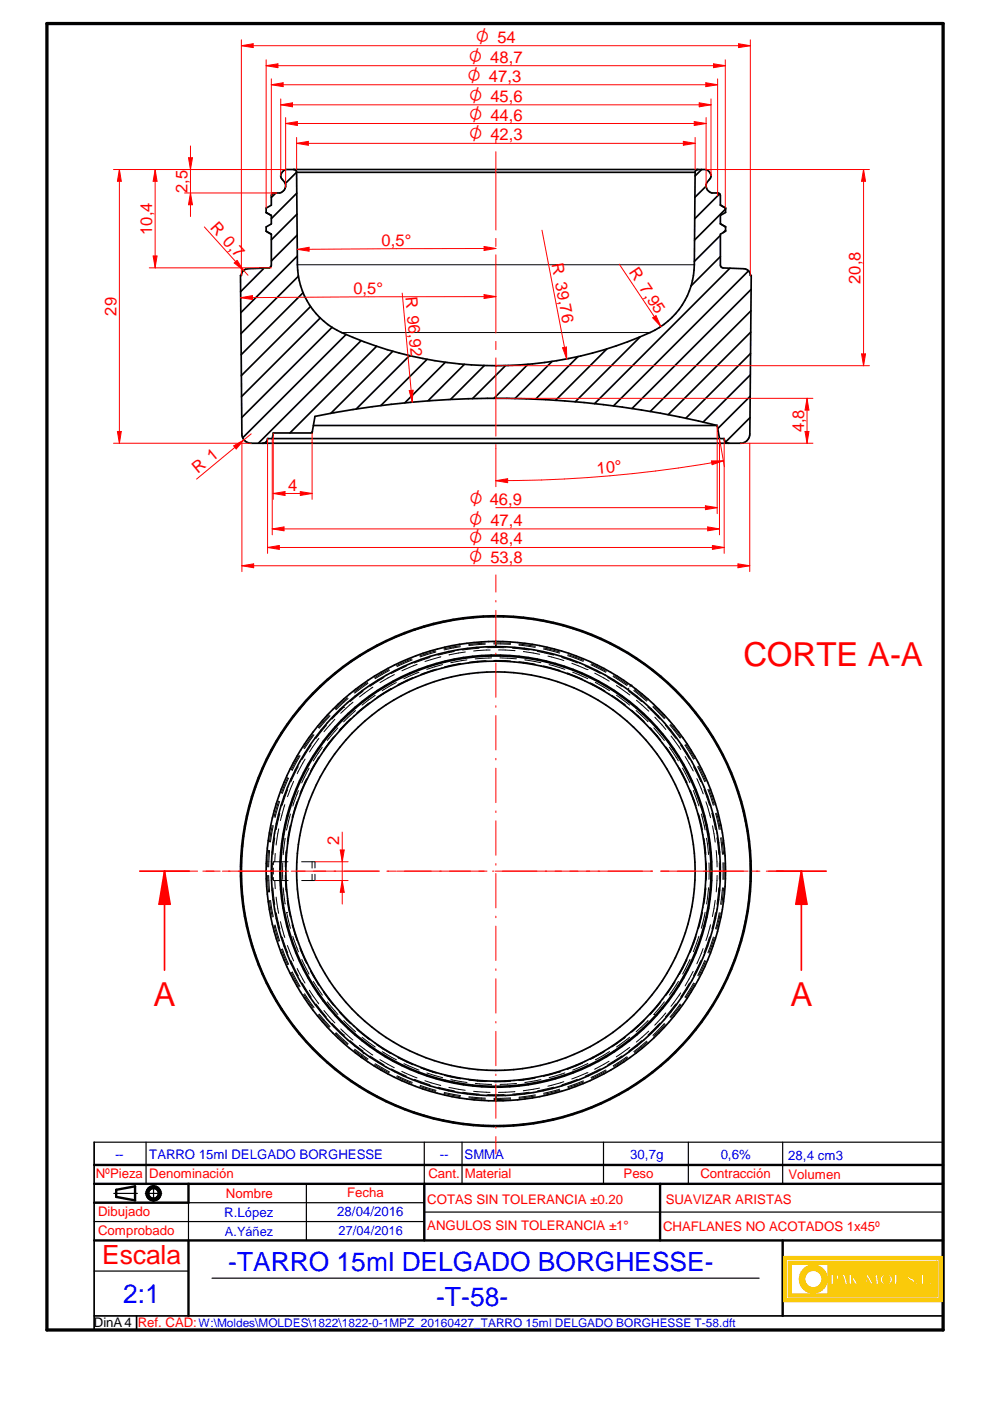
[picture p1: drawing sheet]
<svg xmlns="http://www.w3.org/2000/svg" width="210mm" height="297mm" viewBox="0 0 210 297" stroke-linecap="round" stroke-linejoin="round" font-family="sans-serif">
<path d="M9.9 5h190.1v277h-190.1z" fill="none" stroke="#000" stroke-width=".7"/>
<g fill="none" stroke="#000" stroke-width=".51">
<path d="M20 255h20M20 247h180M20 251h180M24.6 252.3v1.5M28.6 251.5v3M140 251v12M20 263h180M165.9 263v16"/>
<circle cx="32.5" cy="253" r="1.13"/>
<circle cx="32.6" cy="253" r="1.5"/>
</g>
<path d="M20 242.2v39.8h180v-39.8M20 279h180M29 279v3" fill="none" stroke="#000" stroke-width=".36"/>
<g fill="none" stroke="#000" stroke-width=".25">
<path d="M20 259h70M24.1 253h5M30.8 253h3.5M31 242.2v8.8M32.6 251.3v3.5M40 255v8M65 251v12M98 242.2v8.8M128 242.2v8.8M145.9 242.2v8.8M165.9 242.2v8.8M20 269.5h20"/>
<path d="M45 271h116"/>
</g>
<g fill="#faca0a">
<path d="M166.2 266.4v9.5h33.5v-9.5zM166.7 267h32.5v8.4h-32.5z" fill-rule="evenodd"/>
<path d="M167.2 267.5v7.4h31.5v-7.4zM194.1 272.1a.3 .3 0 0 1 .6 0 .3 .3 0 0 1-.6 0zM195.3 270.1h.6v2h.9v.3h-1.5zM197 272.1a.3 .3 0 0 1 .6 0 .3 .3 0 0 1-.6 0zM167.7 268h7.9v6.4h-7.9zM176.1 270.1h1.2a.66 .66 0 0 1 .6 .8 .66 .66 0 0 1-.8 .5h-.3v1h-.7zM178.6 270.1h.6l.6 2.3h-.6l-.2-.5h-.7l-.1 .5h-.3zM180 270.1h.6v1l.8-1h.3l-.6 .7 .9 1.6h-.7l-.6-1-.1 1h-.6zM182.1 271h.8v.3h-.8zM183.7 270.1h.4l.8 1.5 .8-1.5h.4l.3 2.3h-.7l-.1-1.4-.8 1.4h-.2l-.7-1.4-.1 1.4h-.5zM187 270.3a1.28 1.28 0 0 1 1.9 .2 1.28 1.28 0 0 1-.2 1.8 1.27 1.27 0 0 1-1.8-.2 1.27 1.27 0 0 1 .1-1.8zM189.6 270.1h.6v2h.9v.3h-1.5zM192.6 270.3a.8 .8 0 0 1 1.3 .5h-.3a.4 .4 0 0 0-.3-.5 .4 .4 0 0 0-.5 .4l.1 .1a.9 .9 0 0 1 .9 .4 .9 .9 0 0 1 0 1 .83 .83 0 0 1-.9 .2 .83 .83 0 0 1-.6-.8h.4a.41 .41 0 0 0 .2 .6 .41 .41 0 0 0 .5-.4l-.1-.1a.9 .9 0 0 1-.7-1.4z" fill-rule="evenodd"/>
</g>
<path d="M176.1 270.1h1.2a.66 .66 0 0 1 .6 .8 .66 .66 0 0 1-.8 .5h-.3v1h-.7zM178.6 270.1h.6l.6 2.3h-.6l-.2-.5h-.7l-.1 .5h-.3zM180 270.1h.6v1l.8-1h.3l-.6 .7 .9 1.6h-.7l-.6-1-.1 1h-.6zM183.7 270.1h.4l.8 1.5 .8-1.5h.4l.3 2.3h-.7l-.1-1.4-.8 1.4h-.2l-.7-1.4-.1 1.4h-.5zM187 270.3a1.28 1.28 0 0 1 1.9 .2 1.28 1.28 0 0 1-.2 1.8 1.27 1.27 0 0 1-1.8-.2 1.27 1.27 0 0 1 .1-1.8zM192.4 270.8a.77 .77 0 0 1 .7-.7 .77 .77 0 0 1 .8 .7h-.3a.4 .4 0 0 0-.3-.5 .4 .4 0 0 0-.5 .4l.3 .2" fill="none" stroke="#faca0a" stroke-width=".36"/>
<circle cx="193.2" cy="270.9" r=".18" fill="#faca0a"/>
<path d="M193.2 270.9a.78 .78 0 0 1 .7 .5 .78 .78 0 0 1-.1 .8" fill="none" stroke="#faca0a" stroke-width=".36"/>
<circle cx="193.7" cy="272.2" r=".18" fill="#faca0a"/>
<path d="M193.1 272.2l-.5-.2 .1-.4h-.4a.82 .82 0 0 0 .5 .8 .82 .82 0 0 0 .9-.2" fill="none" stroke="#faca0a" stroke-width=".36"/>
<circle cx="193.1" cy="272.2" r=".18" fill="#faca0a"/>
<path d="M193.5 271.9l-.4 .3" fill="none" stroke="#faca0a" stroke-width=".36"/>
<circle cx="193.5" cy="271.9" r=".18" fill="#faca0a"/>
<path d="M192.4 270.8l.2 .5 .7 .4 .2 .2" fill="none" stroke="#faca0a" stroke-width=".36"/>
<path d="M170.5 269a2.91 2.91 0 0 1 3.1-.5 2.91 2.91 0 0 1 1.7 2.5h-1a1.89 1.89 0 0 0-2.8-1.4 1.89 1.89 0 0 0 0 3.2 1.89 1.89 0 0 0 2.8-1.5h1a2.91 2.91 0 0 1-4.1 2.5 2.91 2.91 0 0 1-.7-4.8z" fill-rule="evenodd" fill="#faca0a"/>
<path d="M170.5 269a2.91 2.91 0 0 1 3.1-.5 2.91 2.91 0 0 1 1.7 2.5h-1a1.89 1.89 0 0 0-2.8-1.4 1.89 1.89 0 0 0 0 3.2 1.89 1.89 0 0 0 2.8-1.5h1a2.91 2.91 0 0 1-4.1 2.5 2.91 2.91 0 0 1-.7-4.8z" fill="none" stroke="#faca0a" stroke-width=".36"/>
<path d="M176.8 270.3a.46 .46 0 0 1 .5 .5 .46 .46 0 0 1-.5 .5z" fill-rule="evenodd" fill="#faca0a"/>
<path d="M176.8 270.3a.46 .46 0 0 1 .5 .5 .46 .46 0 0 1-.5 .5z" fill="none" stroke="#faca0a" stroke-width=".36"/>
<path d="M178.7 270.7l.3 1h-.6z" fill="#faca0a"/>
<path d="M178.7 270.7l.3 1h-.6z" fill="none" stroke="#faca0a" stroke-width=".36"/>
<path d="M187.5 270.5a.75 .75 0 0 1 .9 .1 .75 .75 0 0 1 .2 .9 .68 .68 0 0 1-.7 .7 .68 .68 0 0 1-.7-.7l.1-.6z" fill-rule="evenodd" fill="#faca0a"/>
<g fill="none" stroke="#faca0a" stroke-width=".36">
<path d="M166.2 266.4h33.5v9.5h-33.5zM166.7 267h32.5v8.4h-32.5zM167.2 267.5h31.5v7.4h-31.5zM167.7 268h7.9v6.4h-7.9zM182.1 271h.8v.3h-.8zM187.5 270.5a.75 .75 0 0 1 .9 .1 .75 .75 0 0 1 .2 .9 .68 .68 0 0 1-.7 .7 .68 .68 0 0 1-.7-.7l.1-.6zM189.6 270.1h.6v2h.9v.3h-1.5zM195.3 270.1h.6v2h.9v.3h-1.5z"/>
<circle cx="194.4" cy="272.1" r=".29"/>
<circle cx="197.3" cy="272.1" r=".3"/>
</g>
<path d="M20 242.2h180M40 255h50M90 242.2v8.8M90 257h110" fill="none" stroke="#000" stroke-width=".25"/>
<path d="M24.6 253.8l4 .7M28.6 251.5l-4 .8M40 251v4M90 251v12M40 263v16" fill="none" stroke="#000" stroke-width=".51"/>
<g fill="none" stroke="#000" stroke-width=".21">
<path d="M76.7 138.9l-3 1.9M81.3 136.3l-3.1 1.7M86.1 134.2l-3.2 1.4M87.3 139.7l-3.2 1.4M87.4 139.9l-3.2 1.4M87.8 133.6h.1M91.1 139.4l-3.3 1.2M91.2 132.6l-3.3 1M92.4 138l-3.4 1.1M92.4 138.2l-3.3 1.1M93.5 139.3l-3.4 .9M96.3 138.1l-3.4 .8"/>
<path d="M96.4 131.5l-3.5 .7M97.6 136.9l-3.5 .7M97.6 137.1l-3.4 .7M98.7 138.2l-3.5 .7M99 139.9l-3.4 .6M101.6 137.4l-3.5 .4M101.6 130.9l-3.5 .3M102.9 136.4l-3.5 .3M102.9 136.6l-3.5 .3M103.4 137.3h3.5M103.4 130.8h3.5M103.9 137.8l-3.5 .2"/>
<path d="M104.2 139.5l-3.4 .2M104.7 136.3l3.5 .1M104.7 136.5l3.5 .1M105.7 137.8l3.5 .2M106 139.5l3.5 .2M108.2 136.6h.1M108.7 137.4l3.5 .4M108.7 130.9l3.5 .3M110 136.8l3.5 .5M110 136.5l3.5 .5M111 138.2l3.4 .5M111.3 139.9l3.4 .6"/>
<path d="M113.9 138.1l3.5 .8M114 131.5l3.4 .7M115.2 137.6l3.4 .9M115.3 137.4l3.4 .8M116.2 139.1l3.3 1M119.1 139.4l3.3 1.2M119.1 132.6l3.4 1M120.4 139l3.3 1.2M120.4 138.8l3.3 1.2M124.2 134.2l3.2 1.4M129 136.3l3.1 1.7M133.6 138.9l3 2"/>
<path d="M58.4 157.7l-1.6 3.1M61.3 153.3l-1.9 2.9M64.6 149.1l-2.2 2.7M66 158l-1.9 3M66.4 155.7l-2 2.9M66.6 155.8l-2 2.9M67.6 156.5l-2 2.9M68.3 145.3l-2.5 2.5M68.3 158.4l-1.9 2.9M69.2 153.8l-2.2 2.7M69.8 151.6l-2.3 2.7M70 151.8l-2.3 2.6"/>
<path d="M70.7 156.2l-2.1 2.8M70.8 156.3l-2.1 2.8M71 152.5l-2.3 2.7M71.6 154.3l-2.2 2.7M72.3 141.9l-2.7 2.2M72.9 150h.1M72.9 150l-2.5 2.5M73.7 147.9l-2.6 2.4M73.8 148.1l-2.6 2.4M74.3 152.4l-2.4 2.5M74.4 152.4l-2.4 2.5M74.8 148.9l-2.6 2.3"/>
<path d="M75.4 150.6l-2.5 2.4M77 146.6l-2.8 2.2M77.9 144.7l-2.8 2.1M78 144.9l-2.8 2.1M78.4 148.9l-2.8 2.3M78.4 149l-2.7 2.2M79.1 145.7l-2.9 2.1M79.5 147.4l-2.7 2.1M81.4 143.7l-3 1.8M82.5 141.9l-3.1 1.8M82.6 142.1l-3.1 1.8M82.8 146h.1"/>
<path d="M82.8 146l-3 1.9M82.8 146.1h.1M82.8 146.1l-2.9 1.9M83.6 143l-3 1.7M84 144.7l-3 1.8M86.1 141.2l-3.1 1.6M87.5 143.6l-3.1 1.5M87.5 143.8l-3.1 1.5M88.4 140.9l-3.2 1.3M88.8 142.5l-3.2 1.4M92.5 142l-3.3 1.1M92.5 141.9l-3.3 1.1"/>
<path d="M93.8 140.9l-3.3 1M97.7 140.8l-3.5 .7M97.7 140.7l-3.4 .7M102.9 140.2l-3.5 .3M103 140.1l-3.5 .3M104.7 140.1l3.5 .1M104.7 140l3.5 .1M110 140.4l3.4 .5M110 140.3l3.5 .5M115.2 141.3l3.3 .9M115.2 141.2l3.4 .9M116.4 140.9l3.4 1"/>
<path d="M118.5 142.2h.1M120.2 142.8l3.3 1.3M120.3 142.7l3.3 1.3M121.2 140.6l3.3 1.3M121.4 142.5l3.2 1.4M124.1 141.2l3.2 1.6M124.5 142h.1M125.1 144.9l3 1.7M125.2 144.8l3 1.7M125.3 140.9l3.1 1.6M125.4 140.7l3.1 1.6M126.1 142.7l3.1 1.7"/>
<path d="M126.2 144.7l3 1.7M128.8 143.6l3 1.9M129.7 147.5l2.8 2M129.8 147.4l2.8 2.1M130 143.4l2.9 2M130.1 143.2l3 2M130.7 145.4l2.8 2M130.7 147.4l2.8 2.1M133.3 146.6l2.7 2.2M133.3 145.9l-.2 .3M133.7 145.3l-.2 .3M133.9 150.7l2.6 2.3"/>
<path d="M134 150.6l2.6 2.4M134.4 146.4l2.7 2.3M134.5 146.2l2.7 2.3M134.9 150.6l2.5 2.4M134.9 148.5l2.7 2.3M136.6 140.9h.1M137.4 149.9l2.5 2.5M137.7 154.3l2.3 2.7M137.8 154.3l2.3 2.6M138 141.9l2.7 2.3M138.4 149.9l2.5 2.5M138.6 149.7l2.4 2.5"/>
<path d="M138.6 154.3l2.3 2.7M138.8 152.1l2.4 2.6M141.1 153.8l2.2 2.7M141.1 158.4l1.9 2.9M141.2 158.3l2 2.9M141.9 158.4l1.9 2.9M142 145.4l2.5 2.4M142 153.7l2.2 2.8M142.2 153.6l2.2 2.8M142.3 156.1l2 2.8M144.3 158l1.9 3M145.2 158l1.9 3"/>
<path d="M145.4 157.9l1.9 3M145.7 149.2l2.2 2.7M149 153.3l2 2.9M151.9 157.8l1.6 3.1M51.6 177.6l-.3 3.5M52.6 172.4l-.7 3.5M54.1 167.3l-1.1 3.4M56 162.4l-1.3 3.3M57.7 175l-.6 3.5M57.9 175l-.6 3.5M58.3 177.7l-.4 3.5M59.1 169.8l-1 3.4"/>
<path d="M59.1 175.7l-.6 3.5M59.3 169.9l-1 3.4M59.3 172.4l-.8 3.5M60.4 170.6l-.9 3.4M60.5 177.7l-.5 3.5M61 164.9l-1.4 3.2M61 167.4l-1.2 3.3M61.2 165l-1.3 3.2M61.5 175.1l-.6 3.4M61.6 172.6l-.9 3.4M61.6 175.1l-.6 3.5M62.3 165.6l-1.3 3.3"/>
<path d="M62.9 170l-1 3.4M63.1 170l-1.1 3.4M63.2 162.6l-1.5 3.1M63.3 167.6l-1.2 3.3M63.4 160.1l-1.7 3.1M63.6 160.3l-1.6 3M64.7 161l-1.7 3M65 165.1l-1.4 3.2M65.1 165.2l-1.4 3.2M65.5 162.9l-1.5 3.1M67.6 160.5l-1.8 3M67.7 160.5l-1.8 3.1"/>
<path d="M143.9 162.8l1.6 3.1M144.1 162.8l1.6 3.1M144.7 162.9l1.6 3.1M145.3 160.4l1.7 3.1M146.3 167.6l1.2 3.2M146.4 167.5l1.2 3.3M147 167.6l1.2 3.3M147 162.6l1.6 3.1M147.7 165.1l1.4 3.2M147.9 162.6l1.5 3.1M148 172.5l.8 3.4M148.1 162.5l1.5 3.1"/>
<path d="M148.1 172.6l.8 3.4M148.7 172.6l.8 3.4M149.1 177.7l.5 3.5M149.2 177.7l.5 3.5M149.3 167.4l1.1 3.3M149.7 170l1 3.4M149.8 177.7l.4 3.5M150.1 167.4l1.1 3.3M150.3 167.3l1.1 3.4M150.9 172.4l.8 3.5M151.1 175.1l.5 3.4M151.7 172.4l.8 3.5"/>
<path d="M151.9 172.4l.8 3.4M152 177.6l.4 3.5M152.8 177.7l.4 3.4M153 177.6l.4 3.5M154.3 162.5l1.3 3.2M156.2 167.4l1 3.4M157.7 172.5l.7 3.4M158.6 177.7l.4 3.5M51.2 182.9v3.5M51.3 188.2l.3 3.5M51.9 193.5l.7 3.4M53 198.6l1 3.4"/>
<path d="M56.7 185.6l.2 3.5M56.9 180.3l-.2 3.5M57 185.6l.1 3.5M57.1 190.9l.6 3.5M57.1 180.3l-.1 3.5M57.4 190.9l.5 3.5M57.8 182.9v3.6M57.9 188.3l.4 3.5M58 186l.1 .7M58 184v1.3M58 182.7v.6M58.1 196.2l1 3.4"/>
<path d="M58.2 182.7h2.9M58.2 186.7h2.9M58.3 186.7l.1 1.7M58.3 196.1l1 3.4M58.4 181l-.1 1.7M58.5 193.5l.9 3.5M58.5 190.2l.6 3.5M59.5 195.4l.9 3.4M59.8 198.7l1.2 3.3M59.9 183v3.5M60 188.2l.5 3.5M60.5 185.6l.2 3.5"/>
<path d="M60.6 185.6l.2 3.5M60.7 180.3l-.2 3.5M60.8 193.5h.1M60.8 193.5l.8 3.3M60.8 180.3l-.2 3.5M60.9 190.9l.6 3.4M61 190.9l.6 3.4M61.9 196.1l1.1 3.3M62 196l1.1 3.4M62.1 198.5l1.2 3.3M63.9 182.7h2.9v1.3M66.2 182.7v1.3"/>
<path d="M66.2 185.4v1.3M66.8 185.4v1.3h-2.8M147.5 198.6l-1.2 3.2M147.6 198.6l-1.2 3.3M148.2 198.5l-1.2 3.3M148.8 193.4l-.8 3.4M148.9 193.5l-.8 3.4M149.5 193.4l-.8 3.4M149.6 188.2l-.5 3.5M149.7 188.2l-.5 3.5M149.7 182.9v3.5M149.8 183v3.4"/>
<path d="M150.2 188.2l-.4 3.5M150.3 182.9v3.5M150.4 198.7l-1.1 3.3M150.6 196.1l-.9 3.3M151.3 198.7l-1.2 3.3M151.5 198.7l-1.2 3.4M151.6 190.9l-.6 3.4M151.7 193.5l-.8 3.5M151.8 180.3l.2 3.5M152 185.6l-.2 3.5M152.4 188.2l-.4 3.5M152.5 182.9v3.6"/>
<path d="M152.5 193.5l-.8 3.4M152.7 193.5l-.7 3.5M153.2 188.2l-.4 3.5M153.3 182.9v3.6M153.4 188.3l-.4 3.5M153.5 182.9v3.6M157.2 198.7l-1 3.3M158.3 193.5l-.6 3.4M159 188.2l-.4 3.5M159 183v3.4M54.7 203.7l1.3 3.2M56.7 208.5l1.7 3.1"/>
<path d="M59.3 213.2l2 2.9M59.7 201.3l1.3 3.3M59.9 201.2l1.3 3.3M60.9 200.5l1.4 3.2M61.7 203.7l1.5 3.2M61.7 206.2l1.7 3.1M62 206.1l1.6 3.1M62.3 217.5l2.3 2.7M63 205.3l1.7 3.1M63.6 201.1l1.4 3.2M63.7 201.1l1.4 3.2M64 203.4l1.5 3.1"/>
<path d="M64.1 208.4l1.9 3M64.4 210.8l2 2.9M64.6 210.7l2 2.9M65.6 210l2 2.8M65.8 205.9l1.8 3M65.9 205.8l1.8 3.1M66.4 208.1l1.9 2.9M67 212.9l2.2 2.7M67.5 215.1l2.3 2.7M67.7 215l2.3 2.7M68.6 210.4l2.1 2.8M68.7 214.2l2.3 2.7"/>
<path d="M68.7 210.3l2.1 2.8M69.4 212.4l2.2 2.7M70.4 217l2.5 2.4M71.1 219.1l2.6 2.4M71.2 218.9l2.6 2.4M71.9 214.5l2.4 2.6M72 214.5l2.4 2.5M72.2 218.1l2.6 2.4M72.9 219.5h.1M72.9 216.4l2.5 2.4M75.6 218.3l2.8 2.2M75.7 218.2l2.7 2.2"/>
<path d="M76.8 219.9l2.8 2.1M132.5 219.9l-2.8 2M132.6 219.9l-2.9 2.1M133.5 219.9l-2.8 2.1M136.5 216.4l-2.6 2.3M136.6 216.5l-2.6 2.3M137.4 216.4l-2.5 2.4M137.5 218.6l-2.6 2.3M138.6 215.1h.1M139.9 216.9l-2.5 2.5M140 212.4l-2.3 2.7M140.1 212.5l-2.3 2.7"/>
<path d="M140.9 212.4l-2.3 2.7M140.9 217l-2.5 2.5M141 217.1l-2.4 2.6M141.2 214.8l-2.4 2.6M143 208.1l-1.9 2.9M143.1 208.2l-1.9 2.9M143.3 212.9l-2.2 2.7M143.8 208.1l-1.9 2.9M144.2 212.9l-2.2 2.7M144.3 210.5l-2 2.9M144.4 213l-2.2 2.8M145.6 203.5l-1.6 3.1"/>
<path d="M146.2 208.4l-1.9 3M146.3 203.4l-1.6 3.1M147 206l-1.7 3M147.1 208.4l-1.9 3M147.3 208.5l-1.9 3M147.9 217.5l-2.2 2.8M148.6 203.7l-1.6 3.1M149.1 201.1l-1.4 3.2M149.4 203.6l-1.5 3.2M149.6 203.7l-1.5 3.2M150.9 213.2l-1.9 2.9M153.5 208.6l-1.7 3"/>
<path d="M155.6 203.7l-1.3 3.2M65.7 221.6l2.5 2.4M69.6 225.3l2.7 2.2M73.7 228.5l2.9 2M74.2 220.6l2.8 2.2M75.1 222.6l2.8 2.1M75.2 222.5l2.8 2M76.2 221.6l2.8 2.1M76.7 223.8l-.2 .3M77.2 223.2l-.3 .3M78.1 231.4h.1M78.1 231.4l3.2 1.7"/>
<path d="M78.4 223.9l3 1.9M79.4 225.7l3.1 1.8M79.5 225.5l3.1 1.8M79.8 221.5l3 1.9M79.9 221.4l2.9 1.9M80.5 224.7l3.1 1.7M81 223l3.1 1.7M82.9 233.8l3.2 1.4M83 226.6l3.2 1.6M84.1 228.3l3.2 1.4M84.2 228.1l3.2 1.4M84.4 224.3l3.1 1.5"/>
<path d="M84.4 224.2l3.2 1.5M85.2 227.2l3.2 1.3M85.6 225.5l3.2 1.4M87.8 235.8l3.4 1M87.8 228.8l3.4 1.2M89 230.3l3.4 1.1M89.1 230.1l3.4 1.1M89.2 226.4l3.3 1.1M89.2 226.3l3.3 1.1M90.1 229.1l3.4 1M90.5 227.5l3.4 1M92.9 230.5l3.4 .8"/>
<path d="M92.9 237.2l3.5 .7M94.1 231.8l3.5 .7M94.2 231.6l3.4 .7M94.2 228l3.5 .7M94.3 227.9l3.4 .7M95.2 230.5l3.4 .7M95.6 228.9l3.4 .6M98.1 231.6l3.5 .4M98.1 238.2l3.5 .3M99.4 232.7l3.5 .3M99.4 232.5l3.5 .3M99.4 229l3.5 .3"/>
<path d="M99.4 228.9l3.5 .3M100.4 231.4l3.5 .2M100.8 229.7l3.4 .2M103.4 232.1h3.5M103.4 238.6h3.5M108.2 229.2l-3.5 .1M108.2 229.3l-3.5 .1M108.2 232.8l-3.5 .1M108.2 233l-3.5 .1M109.2 231.5l-3.5 .1M109.5 229.7l-3.5 .2M112.2 238.2l-3.5 .3"/>
<path d="M112.2 231.6l-3.5 .4M113.5 228.5l-3.5 .5M113.5 228.6l-3.5 .5M113.5 232.1l-3.5 .5M113.5 232.4l-3.5 .5M114.4 230.7l-3.4 .6M114.7 228.9l-3.4 .6M117.4 237.2l-3.5 .7M117.4 230.5l-3.4 .8M118.6 227.3l-3.4 .9M118.6 227.2l-3.4 .9M118.6 227.3h.1"/>
<path d="M118.7 230.9l-3.4 .9M118.7 231.2l-3.4 .8M119.5 229.3l-3.3 1M119.8 227.5l-3.4 1M122.4 228.8l-3.3 1.2M122.5 235.8l-3.4 1M123.5 225.3l-3.3 1.3M123.5 225.4l-3.2 1.3M123.7 229.2l-3.3 1.2M123.8 229.4l-3.4 1.2M124.5 227.5h.1M124.5 227.5l-3.3 1.3"/>
<path d="M124.7 225.5l-3.3 1.4M127.3 226.6l-3.2 1.5M127.4 233.8l-3.2 1.4M128.2 222.8l-3.1 1.7M128.2 222.9l-3 1.7M128.4 226.9l-3.1 1.6M128.6 227.1l-3.2 1.5M129.1 225l-3 1.7M129.2 222.9l-3 1.8M131.8 223.9l-2.9 1.8M132.1 231.4l-3.1 1.7M132.9 224l-2.9 2"/>
<path d="M133.1 224.2l-3 1.9M133.5 222.1l-2.8 2M136.1 220.6l-2.8 2.2M136.6 228.6l-3 1.9M137.1 220.7l-2.7 2.3M137.2 220.9l-2.7 2.3M140.7 225.3l-2.7 2.2M144.5 221.6l-2.5 2.4"/>
</g>
<g fill="none" stroke="#000" stroke-width=".36">
<path d="M105.1 137.1a47.6 47.6 0 0 1 47.6 47.6 47.6 47.6 0 0 1-47.6 47.6M105.1 136a48.7 48.7 0 0 0-48.7 48.7 48.7 48.7 0 0 0 48.7 48.7M105.1 136v1.1M105.1 137.1a47.6 47.6 0 0 0-47.6 47.6 47.6 47.6 0 0 0 47.6 47.6M105.1 136a48.7 48.7 0 0 1 48.7 48.7 48.7 48.7 0 0 1-48.7 48.7M76.5 224.1h.1M105.1 232.3v1.1"/>
<circle cx="105.1" cy="184.7" r="45.6"/>
<circle cx="105.1" cy="184.7" r="45.8"/>
<circle cx="105.1" cy="184.7" r="54.1"/>
<circle cx="105.1" cy="184.7" r="42.2"/>
<circle cx="105.1" cy="184.7" r="44.5"/>
<circle cx="105.1" cy="184.7" r="54"/>
</g>
<circle cx="133.8" cy="145.3" r=".18" fill="#000"/>
<g fill="none" stroke="#f00" stroke-width=".21">
<path d="M105.1 121.9v3.6M105.1 127.3v.3M105.1 129.4v7.3M105.1 138.5v.3M105.1 140.6v7.2M105.1 149.6v.4M105.1 151.7v7.3M105.1 160.8v.3M105.1 162.9v7.3M105.1 171.9v.4M105.1 174v7.3M34.9 184.7h7"/>
<path d="M43 184.7h3.7M47.2 184.7h14M61.7 184.7h18.8M82 184.7h2M84.1 184.7h19.2M104.4 184.7h.3M105 184.7h33.3M105.1 183.1v.3M105.1 185.2v7.3M105.1 194.2v.4M105.1 196.4v7.2M140.1 184.7h18.5"/>
<path d="M159.4 184.7h1.7M162.5 184.7h7.4M105.1 205.4v.3M105.1 207.5v7.3M105.1 216.6v.3M105.1 218.7v7.3M105.1 227.7v.3M105.1 229.8v7.3M105.1 238.9v.3M105.1 241v3.6"/>
</g>
<path d="M40.1 184.7h-5.2v21M164.7 184.7h5.2" fill="none" stroke="#f00" stroke-width=".36"/>
<path d="M34.9 184.7l1.2 7h-2.4z" fill="#f00"/>
<path d="M34.9 184.7l1.2 7h-2.4zM169.9 184.7v21" fill="none" stroke="#f00" stroke-width=".36"/>
<path d="M169.9 184.7l1.2 7h-2.4z" fill="#f00"/>
<path d="M29.6 184.7h5.3M169.9 184.7l1.2 7h-2.4zM169.9 184.7h5.3" fill="none" stroke="#f00" stroke-width=".36"/>
<g fill="none" stroke="#000" stroke-width=".36">
<path d="M62.3 35.9a.58 .58 0 0 1 .6 .6M62.9 36.5l-2.4 2.4M62.9 36.5h84.5M62.9 36.5l.2 19.6a16.3 16.3 0 0 0 11.7 15.4 79.4 79.4 0 0 0 64.1-1.5 15.9 15.9 0 0 0 8.3-13.9l.2-19.6M148 35.9a.58 .58 0 0 0-.6 .6M148.8 35.9l-1.4 1.4M149.7 39.5l-2.4 2.3M56 56.8l-5 5M56.4 45l1.1 .7M56.4 49h.2M56.4 49l1.1 .7M56.6 49.1l.9 .6"/>
<path d="M57.5 49.7v6.5a.62 .62 0 0 1-.5 .6l-4.5 .2a1.37 1.37 0 0 0-1.3 1.4h-.2l.3 33.6a1.95 1.95 0 0 0 2 2h103.7a1.99 1.99 0 0 0 2-2l.3-33.6h-.2l-.4-1M57.5 45.7v1.8l-1.1 .6v.9M58.5 40.9l-1 1M62.9 41l-5.4 5.4M63 45.4l-5.5 5.4M63 49.8l-5.5 5.5M63 54.3l-11.9 12M63.3 58.6l-12.2 12.1M152.6 41.1l-5.3 5.3M152.6 41.1l-.2-.1a2.35 2.35 0 0 1-2.4-.7 1.62 1.62 0 0 1 .5-2.3 1.31 1.31 0 0 0-.8-2.1h-89.1a1.3 1.3 0 0 0-.7 2.2 1.58 1.58 0 0 1 .6 1.6 1.58 1.58 0 0 1-1.2 1.2h-1.2a.58 .58 0 0 0-.6 .6v2l-1.1 .6v.9M152.6 41.1l.1 .4v2l1.1 .6M152.7 49.9l-5.5 5.5"/>
<path d="M152.7 54.4l-6.2 6.2M152.7 47.4l1.1 .7M152.7 43.5l1.1 .6M153.8 44.3l-6.5 6.6M153.8 48.8l-.4 .5M153.8 44.1v.9l-1.1 .7v1.8l1.1 .6M153.8 48.1v.9l-1.1 .7v6.5a.62 .62 0 0 0 .6 .6l4.5 .2 .9 .4M154.8 56.9l-28.8 28.7M158.7 57.4l-28.6 28.7M64.3 62.1l-13.2 13.1M65.8 65l-14.6 14.6M67.9 67.4l-16.7 16.7"/>
<path d="M70.4 69.4l-19.2 19.1M73.4 70.9l-21.9 21.9M76.6 72.2l-21.8 21.8M79.9 73.4l-18.4 18.4M83.3 74.5l-13.2 13.2M86.8 75.4l-11.3 11.3M90.6 76.2l-9.9 9.8M94.4 76.8l-8.6 8.6M98.5 77.2l-7.8 7.8M102.7 77.5l-7.2 7.2M107.2 77.5l-7 7M112 77.2l-7.3 7.3"/>
<path d="M117.1 76.6l-7.9 7.9M122.6 75.6l-9.1 9M128.7 74l-10.9 10.9M135.7 71.4l-13.7 13.8M159.1 79.5l-10 10M159.1 75l-13.7 13.7M159.2 70.4l-17.5 17.5M159.2 65.9l-21.3 21.3M159.3 61.4l-25.3 25.2M55.7 94a.98 .98 0 0 0 1-1h96.8a.98 .98 0 0 0 1 1M66.2 91.5l-.2 .3M66.4 90.2h85.7"/>
<path d="M152.1 90.2a194 194 0 0 0-85.3-1.9l-.6 3.5h-8.3l-.2 1.2M152.1 90.2l.4 2.8M159 88.5l-5.1 5.2M159.1 84l-6.9 6.9"/>
</g>
<path d="M63.1 56.1h84.1M72.4 70.5h65.4" fill="none" stroke="#000" stroke-width=".21"/>
<path d="M59.5 36.6v.7M60.6 39.2v.6M105.1 29.5v.9M105.1 32.2v16.6M149.7 39.2v.6M150.7 36.6v.7M105.1 50.5v1.8M105.1 54v16.6M105.1 72.4v1.7M105.1 75.9v16.6M105.1 94.2v.9M72.6 186.7l.4 2.5h-.9z" fill="none" stroke="#f00" stroke-width=".21"/>
<path d="M72.6 186.7l.4 2.5h-.9z" fill="#f00"/>
<path d="M72.1 180.2h.9l-.4 2.5z" fill="none" stroke="#f00" stroke-width=".21"/>
<path d="M72.1 180.2h.9l-.4 2.5z" fill="#f00"/>
<path d="M57.9 104.6l2.5-.4v.8zM72.6 176.4v15.3M66.8 186.7h7M66.8 182.7h7" fill="none" stroke="#f00" stroke-width=".21"/>
<path d="M57.9 104.6l2.5-.4v.8z" fill="#f00"/>
<path d="M63.7 104.2l2.5 .4-2.5 .4z" fill="none" stroke="#f00" stroke-width=".21"/>
<path d="M63.7 104.2l2.5 .4-2.5 .4z" fill="#f00"/>
<path d="M24.9 91.5h.8l-.4 2.5zM57.9 91.8v14.1M66.2 91.8v14.1M57.9 104.6h8.3" fill="none" stroke="#f00" stroke-width=".21"/>
<path d="M24.9 91.5h.8l-.4 2.5z" fill="#f00"/>
<path d="M25.3 35.9l.4 2.5h-.8z" fill="none" stroke="#f00" stroke-width=".21"/>
<path d="M25.3 35.9l.4 2.5h-.8z" fill="#f00"/>
<path d="M24.1 35.9h36.5M25.3 35.9v58.1M32.5 54.3h.8l-.4 2.5zM24.1 94h29.2" fill="none" stroke="#f00" stroke-width=".21"/>
<path d="M32.5 54.3h.8l-.4 2.5z" fill="#f00"/>
<path d="M32.9 35.9l.4 2.5h-.8z" fill="none" stroke="#f00" stroke-width=".21"/>
<path d="M32.9 35.9l.4 2.5h-.8z" fill="#f00"/>
<path d="M31.6 35.9h29M32.9 35.9v20.9M31.6 56.8h25.9M40.4 40.9l.4 2.5h-.8z" fill="none" stroke="#f00" stroke-width=".21"/>
<path d="M40.4 40.9l.4 2.5h-.8z" fill="#f00"/>
<path d="M40 33.4h.8l-.4 2.5z" fill="none" stroke="#f00" stroke-width=".21"/>
<path d="M40 33.4h.8l-.4 2.5z" fill="#f00"/>
<path d="M39.1 35.9h21.5M40.4 30.9v15M39.1 40.9h19.6M182.7 75h.8l-.4 2.5z" fill="none" stroke="#f00" stroke-width=".21"/>
<path d="M182.7 75h.8l-.4 2.5z" fill="#f00"/>
<path d="M183.1 35.9l.4 2.5h-.8z" fill="none" stroke="#f00" stroke-width=".21"/>
<path d="M183.1 35.9l.4 2.5h-.8z" fill="#f00"/>
<path d="M59.5 22.2l2.5-.4v.8zM149.7 35.9h34.6M183.1 35.9v41.6M105.1 77.5h79.2" fill="none" stroke="#f00" stroke-width=".21"/>
<path d="M59.5 22.2l2.5-.4v.8z" fill="#f00"/>
<path d="M148.3 21.8l2.4 .4-2.4 .4z" fill="none" stroke="#f00" stroke-width=".21"/>
<path d="M148.3 21.8l2.4 .4-2.4 .4z" fill="#f00"/>
<path d="M59.5 21v15.6M59.5 22.2h91.2M60.6 26.2l2.5-.4v.8zM150.7 21v15.6" fill="none" stroke="#f00" stroke-width=".21"/>
<path d="M60.6 26.2l2.5-.4v.8z" fill="#f00"/>
<path d="M147.2 25.8l2.5 .4-2.5 .4z" fill="none" stroke="#f00" stroke-width=".21"/>
<path d="M147.2 25.8l2.5 .4-2.5 .4z" fill="#f00"/>
<path d="M60.6 24.9v14.3M60.6 26.2h89.1M62.9 30.4l2.5-.4v.8zM149.7 24.9v14.3" fill="none" stroke="#f00" stroke-width=".21"/>
<path d="M62.9 30.4l2.5-.4v.8z" fill="#f00"/>
<path d="M144.9 30l2.5 .4-2.5 .4z" fill="none" stroke="#f00" stroke-width=".21"/>
<path d="M144.9 30l2.5 .4-2.5 .4z" fill="#f00"/>
<path d="M62.9 29.1v6.8M62.9 30.4h84.5M147.4 29.1v6.8M49.7 55.8l.6-.6 1.3 2.1z" fill="none" stroke="#f00" stroke-width=".21"/>
<path d="M49.7 55.8l.6-.6 1.3 2.1z" fill="#f00"/>
<path d="M56.4 13.9l2.5-.4v.9zM43.3 48.1l9.3 10.3" fill="none" stroke="#f00" stroke-width=".21"/>
<path d="M56.4 13.9l2.5-.4v.9z" fill="#f00"/>
<path d="M151.3 13.5l2.5 .4-2.5 .5z" fill="none" stroke="#f00" stroke-width=".21"/>
<path d="M151.3 13.5l2.5 .4-2.5 .5z" fill="#f00"/>
<path d="M56.4 12.7v31.4M56.4 13.9h97.4M57.5 18l2.5-.5v.9zM153.8 12.7v31.4" fill="none" stroke="#f00" stroke-width=".21"/>
<path d="M57.5 18l2.5-.5v.9z" fill="#f00"/>
<path d="M149.6 17.5l2.5 .5-2.5 .4z" fill="none" stroke="#f00" stroke-width=".21"/>
<path d="M149.6 17.5l2.5 .5-2.5 .4z" fill="#f00"/>
<path d="M57.5 16.7v24.8M57.5 18h94.6M152.1 16.7v24.8M170.7 91.5h.8l-.4 2.5z" fill="none" stroke="#f00" stroke-width=".21"/>
<path d="M170.7 91.5h.8l-.4 2.5z" fill="#f00"/>
<path d="M171.1 84.5l.4 2.5h-.8z" fill="none" stroke="#f00" stroke-width=".21"/>
<path d="M171.1 84.5l.4 2.5h-.8z" fill="#f00"/>
<path d="M105.1 84.5h67.3M157 94h15.4M171.1 84.5v9.5M150.1 111.7l2.4 .4-2.4 .4z" fill="none" stroke="#f00" stroke-width=".21"/>
<path d="M150.1 111.7l2.4 .4-2.4 .4z" fill="#f00"/>
<path d="M57.7 112.1l2.5-.4v.8z" fill="none" stroke="#f00" stroke-width=".21"/>
<path d="M57.7 112.1l2.5-.4v.8z" fill="#f00"/>
<path d="M57.7 93v20.4M152.5 93v20.4M51.3 120l2.5-.5v.9zM57.7 112.1h94.8" fill="none" stroke="#f00" stroke-width=".21"/>
<path d="M51.3 120l2.5-.5v.9z" fill="#f00"/>
<path d="M156.5 119.5l2.5 .5-2.5 .4z" fill="none" stroke="#f00" stroke-width=".21"/>
<path d="M156.5 119.5l2.5 .5-2.5 .4z" fill="#f00"/>
<path d="M49.6 94.5l2.1-1.2-1.6 1.9zM51.3 94v27.2M159 94v27.2M51.3 120h107.7" fill="none" stroke="#f00" stroke-width=".21"/>
<path d="M49.6 94.5l2.1-1.2-1.6 1.9z" fill="#f00"/>
<path d="M53.3 92l-11.6 9.6M105.1 101.9l2.5-.4v.8z" fill="none" stroke="#f00" stroke-width=".21"/>
<path d="M105.1 101.9l2.5-.4v.8z" fill="#f00"/>
<path d="M150.8 97.7h2.6l-2.4 .8z" fill="none" stroke="#f00" stroke-width=".21"/>
<path d="M150.8 97.7h2.6l-2.4 .8z" fill="#f00"/>
<path d="M105.1 95.1v8.1M152.5 93l1.1 5.9M153.4 97.7a273.6 273.6 0 0 1-48.3 4.2M56.7 116.1l2.5-.4v.8z" fill="none" stroke="#f00" stroke-width=".21"/>
<path d="M56.7 116.1l2.5-.4v.8z" fill="#f00"/>
<path d="M151 115.7l2.5 .4-2.5 .4z" fill="none" stroke="#f00" stroke-width=".21"/>
<path d="M151 115.7l2.5 .4-2.5 .4z" fill="#f00"/>
<path d="M56.7 93v24.3M153.5 93v24.3M56.7 116.1h96.8M149.6 107.2l2.5 .4-2.5 .5z" fill="none" stroke="#f00" stroke-width=".21"/>
<path d="M149.6 107.2l2.5 .4-2.5 .5z" fill="#f00"/>
<path d="M86.8 82.8l.8-.1-.2 2.6zM152.1 90.2v18.7M105.1 107.6h47" fill="none" stroke="#f00" stroke-width=".21"/>
<path d="M86.8 82.8l.8-.1-.2 2.6z" fill="#f00"/>
<path d="M102.6 52.3l2.5 .4-2.5 .4zM85.3 62.1l2.1 23.2" fill="none" stroke="#f00" stroke-width=".21"/>
<path d="M102.6 52.3l2.5 .4-2.5 .4z" fill="#f00"/>
<path d="M63 52.9l2.5-.5v.9z" fill="none" stroke="#f00" stroke-width=".21"/>
<path d="M63 52.9l2.5-.5v.9z" fill="#f00"/>
<path d="M105.1 52.7l-42.1 .2M119.3 73.7l.8-.1 .1 2.5z" fill="none" stroke="#f00" stroke-width=".21"/>
<path d="M119.3 73.7l.8-.1 .1 2.5z" fill="#f00"/>
<path d="M114.9 48.8l5.3 27.3M102.6 62.5l2.5 .4-2.5 .4z" fill="none" stroke="#f00" stroke-width=".21"/>
<path d="M102.6 62.5l2.5 .4-2.5 .4z" fill="#f00"/>
<path d="M51 63.1l2.5-.4v.8z" fill="none" stroke="#f00" stroke-width=".21"/>
<path d="M51 63.1l2.5-.4v.8z" fill="#f00"/>
<path d="M105.1 62.9l-54.1 .2M138.4 67.4l.7-.5 1 2.3z" fill="none" stroke="#f00" stroke-width=".21"/>
<path d="M138.4 67.4l.7-.5 1 2.3z" fill="#f00"/>
<path d="M51.2 9.7l2.5-.4v.8zM131.3 56l8.8 13.2" fill="none" stroke="#f00" stroke-width=".21"/>
<path d="M51.2 9.7l2.5-.4v.8z" fill="#f00"/>
<path d="M156.6 9.3l2.5 .4-2.5 .4z" fill="none" stroke="#f00" stroke-width=".21"/>
<path d="M156.6 9.3l2.5 .4-2.5 .4z" fill="#f00"/>
<path d="M51.2 8.4v50M51.2 9.7h107.9M159.1 8.4v50" fill="none" stroke="#f00" stroke-width=".21"/>
<g font-size="7" fill="#f00">
<text x="157.6" y="141.1">CORTE A-A</text>
<text x="32.6" y="213.2">A</text>
<text x="167.6" y="213.2">A</text>
</g>
<text font-size="5.6" fill="#f00" x="21.6" y="268.1">Escala</text>
<g font-size="5.6" fill="#00f">
<text x="48.4" y="269.4">-TARRO 15ml DELGADO BORGHESSE-</text>
<text x="26.1" y="276.2">2:1</text>
<text x="92.5" y="276.9">-T-58-</text>
</g>
<g font-size="3.9" fill="#f00">
<text x="100.9" y="9.1">O 54</text>
<text x="99.1" y="17.3">O 47,3</text>
<text x="99.4" y="13.3">O 48,7</text>
<text x="99.4" y="21.6">O 45,6</text>
<text x="99.4" y="25.6">O 44,6</text>
<text x="99.4" y="29.8">O 42,3</text>
<text x="99.6" y="107">O 46,9</text>
<text x="99.4" y="111.5">O 47,4</text>
<text x="99.4" y="119.3">O 53,8</text>
<text x="99.4" y="115.4">O 48,4</text>
</g>
<g font-size="3.5" fill="#f00">
<text x="39.8" y="40.9" transform="rotate(-90 39.8 40.9)">2,5</text>
<text x="32.3" y="49.8" transform="rotate(-90 32.3 49.8)">10,4</text>
<text x="44.4" y="48.3" transform="rotate(48 44.4 48.3)">R 0,7</text>
<text x="80.9" y="52.1">0,5°</text>
<text x="116.9" y="56" transform="rotate(79 116.9 56)">R 39,76</text>
<text x="133.2" y="57.8" transform="rotate(56 133.2 57.8)">R 7,95</text>
<text x="74.9" y="62.3">0,5°</text>
<text x="86" y="62.9" transform="rotate(85 86 62.9)">R 96,92</text>
<text x="182.5" y="60.2" transform="rotate(-90 182.5 60.2)">20,8</text>
<text x="24.7" y="66.9" transform="rotate(-90 24.7 66.9)">29</text>
<text x="170.5" y="91.7" transform="rotate(-90 170.5 91.7)">4,8</text>
<text x="42" y="100.5" transform="rotate(-39 42 100.5)">R 1</text>
<text x="126.6" y="100.5" transform="rotate(-5 126.6 100.5)">10°</text>
<text x="61.1" y="104">4</text>
<text x="71.9" y="179.2" transform="rotate(-90 71.9 179.2)">2</text>
</g>
<g font-size="2.8" fill="#00f">
<text x="24.4" y="245.7">--</text>
<text x="31.6" y="245.7">TARRO 15ml DELGADO BORGHESSE</text>
<text x="93.3" y="245.7">--</text>
<text x="98.5" y="245.7">SMMA</text>
<text x="133.6" y="245.7">30,7g</text>
<text x="152.8" y="245.7">0,6%</text>
<text x="167.1" y="245.9">28,4 cm3</text>
<text x="47.5" y="258">R.López</text>
<text x="71.5" y="257.9">28/04/2016</text>
</g>
<g font-size="2.8" fill="#f00">
<text x="20.3" y="249.7">NºPieza</text>
<text x="31.6" y="249.7">Denominación</text>
<text x="90.8" y="249.7">Cant.</text>
<text x="98.5" y="249.7">Material</text>
<text x="132.2" y="249.7">Peso</text>
<text x="148.5" y="249.7">Contracción</text>
<text x="167.2" y="249.9">Volumen</text>
<text x="20.8" y="257.9">Dibujado</text>
<text x="47.9" y="254">Nombre</text>
<text x="73.6" y="253.8">Fecha</text>
<text x="90.6" y="255.2">COTAS SIN TOLERANCIA ±0.20</text>
<text x="141.1" y="255.3">SUAVIZAR ARISTAS</text>
<text x="20.8" y="261.9">Comprobado</text>
<text x="90.6" y="260.8">ANGULOS SIN TOLERANCIA ±1°</text>
<text x="140.6" y="261">CHAFLANES NO ACOTADOS 1x45º</text>
<text x="29.2" y="281.4">Ref. CAD:W:\Moldes\MOLDES\1822\1822-0-1MPZ_20160427_TARRO 15ml DELGADO BORGHESSE T-58.dft</text>
</g>
<text font-size="2.8" x="19.9" y="281.4">DinA4</text>
<g font-size="2.7" fill="#00f">
<text x="47.7" y="262">A.Yáñez</text>
<text x="71.8" y="261.9">27/04/2016</text>
</g>
</svg>
